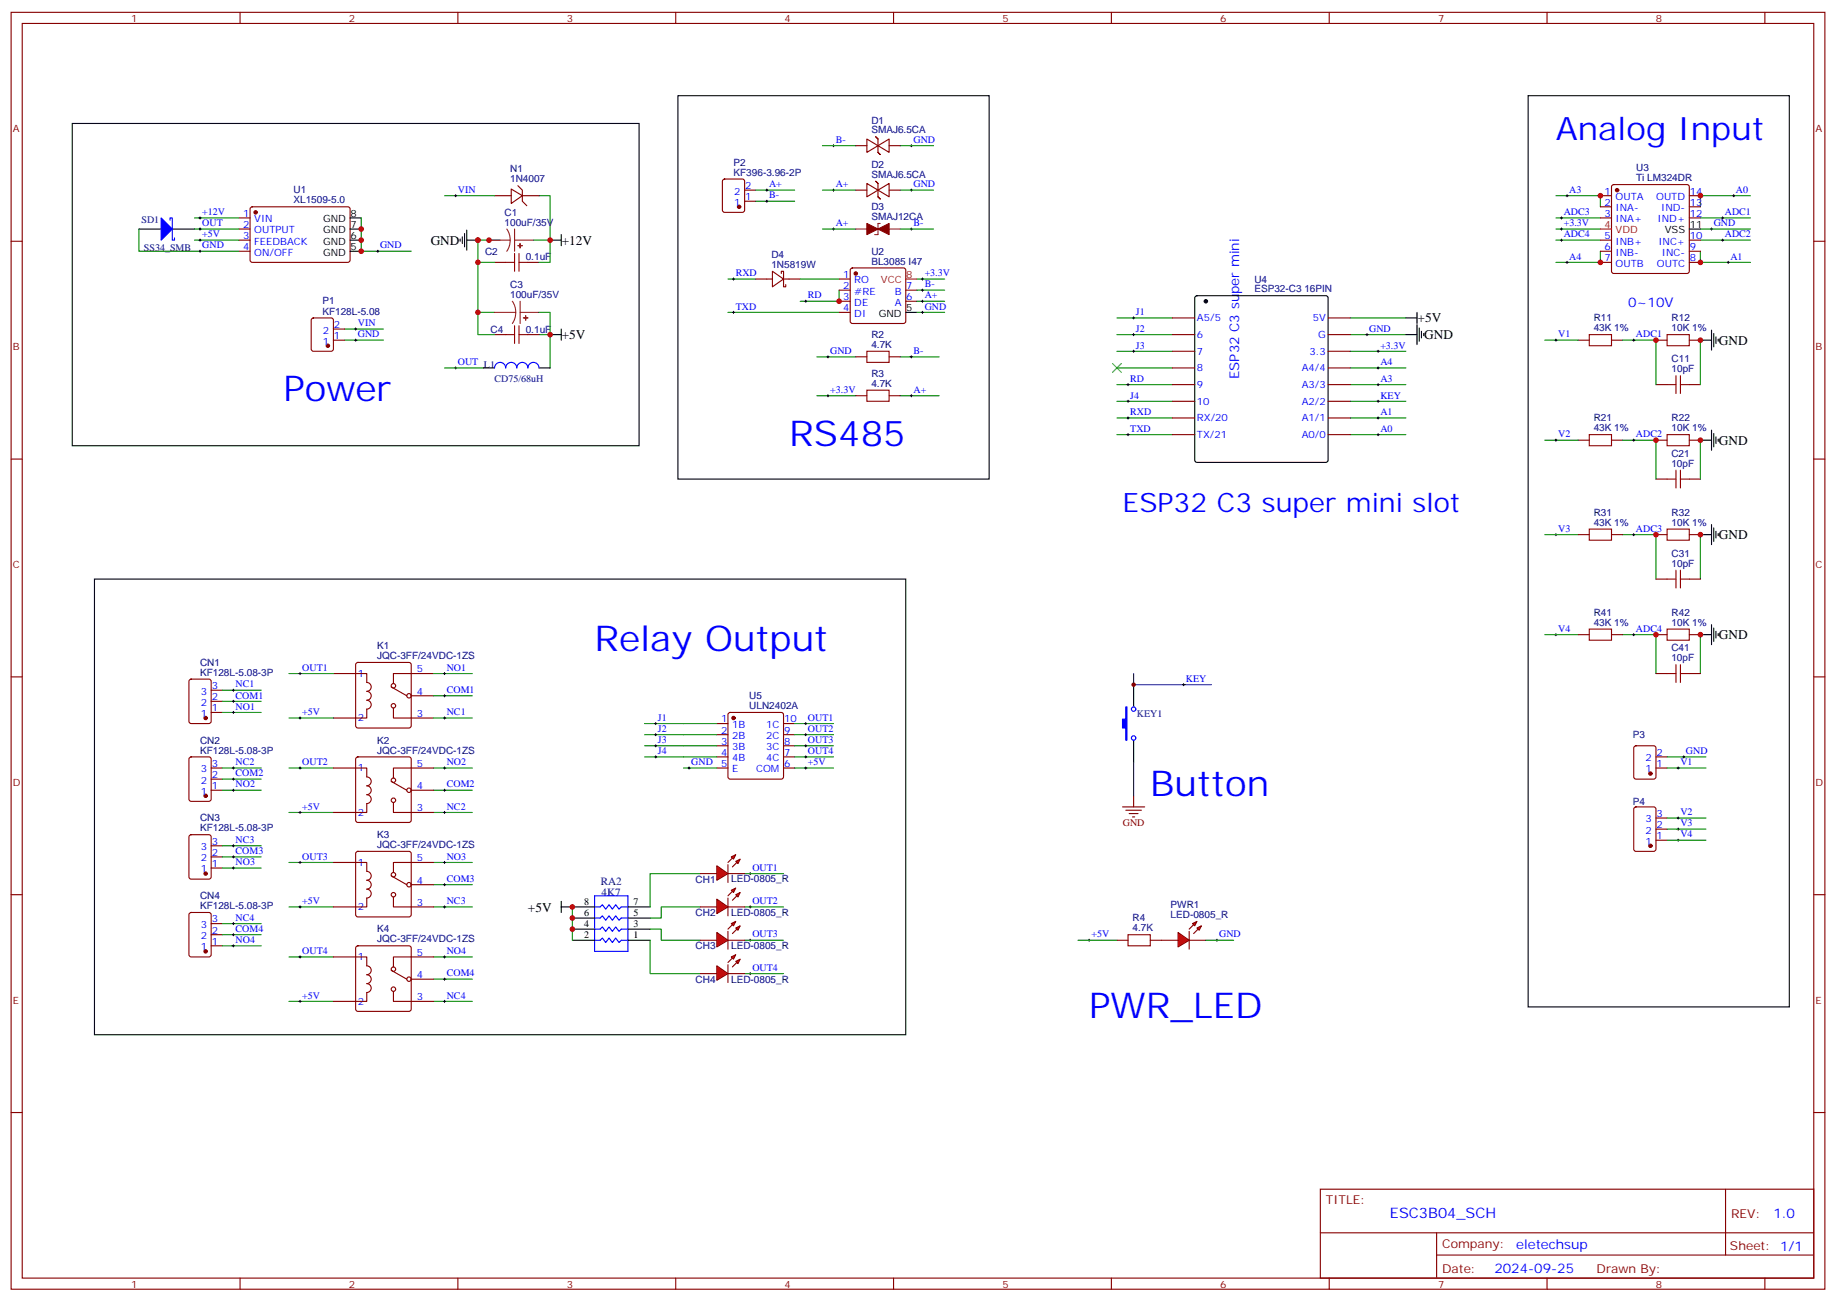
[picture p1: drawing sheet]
<svg xmlns="http://www.w3.org/2000/svg" width="583mm" height="413mm" viewBox="0 0 583 413" stroke-linecap="round" stroke-linejoin="round" font-family="sans-serif">
<g fill="none" stroke="#008700" stroke-width=".35">
<path d="M261.1 46.2h10.5M285.8 46.2h10.5M239.9 60.4h12.3M239.9 63.9h12.3M261.1 60.4h10.5M261.1 72.7h10.5M285.8 60.4h10.5M285.8 72.7h10.5M493.9 62.1h14.1v3.6M493.9 72.7h14.1M493.9 76.2h14.1M493.9 69.2h14.1"/>
<path d="M508 79.8v3.5h-14.1M539.8 79.8v3.5h15.8M539.8 72.7h15.8M539.8 76.2h15.8M539.8 69.2h15.8M555.6 62.1h-15.8v3.6M231.1 99.2h35.2M231.1 88.6h8.8M254 88.6h12.3M266.3 92.1v3.5h-12.3M291 88.6h8.9M291 99.2h8.9"/>
<path d="M291 92.1h8.9M291 95.6h8.9M259.3 113.3h12.3M285.8 113.3h12.3M490.4 108h10.5M515.1 108h10.5v14.1M539.8 108v14.1M259.3 125.6h12.3M285.8 125.6h12.3M490.4 139.7h10.5M515.1 139.7h10.5v12.4M539.8 139.7v12.4"/>
<path d="M490.4 169.7h10.5M515.1 169.7h10.5v14.1M539.8 169.7v14.1M70.6 219.1h12.3M91.7 213.8h14.1M137.6 213.8h12.3M490.4 201.5h10.5M515.1 201.5h10.5v12.3M539.8 201.5v12.3M70.6 222.6h12.3M70.6 226.2h12.3M91.7 227.9h14.1"/>
<path d="M137.6 220.9h12.3M137.6 227.9h12.3M204.6 229.7h22.9M204.6 233.2h22.9M204.6 236.7h22.9M252.2 229.7h12.4M252.2 233.2h12.4M252.2 236.7h12.4M70.6 243.8h12.3M70.6 250.9h12.3M70.6 247.3h12.3M91.7 243.8h14.1"/>
<path d="M91.7 257.9h14.1M137.6 243.8h12.3M137.6 257.9h12.3M137.6 250.9h12.3M204.6 240.3h22.9M217 243.8h10.5M252.2 240.3h12.4M252.2 243.8h12.4M529.2 259.7h12.3M529.2 240.3h12.3M529.2 243.8h12.3M70.6 275.6h12.3"/>
<path d="M70.6 272h12.3M70.6 268.5h12.3M91.7 273.8h14.1M137.6 273.8h12.3M529.2 263.2h12.3M70.6 296.7h12.3M70.6 293.2h12.3M91.7 287.9h14.1M137.6 287.9h12.3M137.6 280.8h12.3M70.6 300.2h12.3M91.7 317.9h14.1"/>
<path d="M91.7 303.8h14.1M137.6 317.9h12.3M137.6 303.8h12.3M137.6 310.8h12.3"/>
</g>
<g fill="none" stroke="#870000" stroke-width=".35">
<path d="M3.5 3.9h575.8v405.4h-575.8zM7.1 7.4h568.6v398.3h-568.6zM76.2 3.9v3.5M145.3 3.9v3.5M214.5 3.9v3.5M283.6 3.9v3.5M352.8 3.9v3.5M421.9 3.9v3.5M491.1 3.9v3.5M560.2 3.9v3.5M229.5 57l.5-.2h5.7l.6 .5 .1 9.4-.5 .7h-5.9l-.6-.4-.1-9.5zM271.6 46.2h3.6"/>
<path d="M275.2 58.2l3.5 2.2-3.5 2.1zM275.2 44.1l3.5 2.1-3.5 2.2zM278.7 46.2l3.5-2.1v4.3zM278.7 58.2l-.7-.7 .7 .7M278.7 44.1l-.7-.7 .7 .7M278.7 48.4l.7 .7-.7-.7M278.7 44.1v4.3M278.7 58.2v4.3M282.2 46.2h3.6M511.8 58.8l.4-.2h23.3l.5 .2 .2 .5v26.8l-.2 .5-.5 .2h-23.3l-.5-.2-.2-.5v-26.8zM3.5 76.6h3.6M236.4 63.9h3.5"/>
<path d="M236.4 60.4h3.5M271.6 60.4h3.6M278.7 60.4l3.5-2.2v4.3zM278.7 62.5l.7 .7-.7-.7M282.2 60.4h3.6M508 62.1h3.5M508 65.7h3.5M508 69.2h3.5M508 76.2h3.5M508 79.8h3.5M536.2 62.1h3.6M536.2 65.7h3.6"/>
<path d="M536.2 69.2h3.6M536.2 76.2h3.6M536.2 79.8h3.6M575.7 76.6h3.6M239.9 88.6h5.3M245.2 86.1l3.5 2.5-3.5 2.5zM248 86.8v-.7h.7v5h.7v-.8M248.7 88.6h5.3M266.3 88.6h3.6M266.3 92.1h3.6M266.3 95.6h3.6M266.3 99.2h3.6"/>
<path d="M270.1 85.3l.5-.2h16.2l.5 .2 .2 .5v16.2l-.2 .5-.5 .2h-16.2l-.5-.2-.2-.5v-16.2zM287.5 92.1h3.5M287.5 95.6h3.5M508 83.3h3.5M536.2 83.3h3.6M271.6 113.3h3.6M282.2 113.3h3.6M500.9 108h3.6M511.5 108h3.6M525.6 108h3.6M536.2 108h3.6M271.6 125.6h3.6"/>
<path d="M282.2 125.6h3.6M500.9 139.7h3.6M511.5 139.7h3.6M525.6 122.1h3.6M525.6 139.7h3.6M536.2 122.1h3.6M536.2 139.7h3.6M3.5 145.7h3.6M525.6 152.1h3.6M536.2 152.1h3.6M575.7 145.7h3.6M500.9 169.7h3.6"/>
<path d="M511.5 169.7h3.6M525.6 169.7h3.6M536.2 169.7h3.6M525.6 183.8h3.6M536.2 183.8h3.6M3.5 214.9h3.6M60.2 215.8l.5-.2h5.6l.7 .4v13l-.4 .6-5.9 .1-.7-.5v-12.9zM67 219.1h3.6M105.8 213.8h10.6v2.8a1.41 1.41 0 0 1 1.4 1.5 1.41 1.41 0 0 1-1.4 1.4 1.41 1.41 0 0 1 1.4 1.4 1.41 1.41 0 0 1-1.4 1.4 1.41 1.41 0 0 1 1.4 1.4 1.41 1.41 0 0 1-1.4 1.4v2.8h-10.6M113.1 210.5l.5-.2h16.2l.5 .2 .2 .5v19.4l-.2 .5-.5 .2h-16.2l-.5-.2-.2-.5v-19.4zM124.2 218.1l4.9 2.8M137.6 213.8h-12.7v3.2"/>
<path d="M500.9 201.5h3.6M511.5 201.5h3.6M525.6 201.5h3.6M525.6 213.8h3.6M536.2 201.5h3.6M536.2 213.8h3.6M575.7 214.9h3.6M67 226.2h3.6M67 222.6h3.6M124.9 224.8v3.1h12.7M130.5 220.9h7.1M227.5 229.7h3.6"/>
<path d="M227.5 233.2h3.6M227.5 236.7h3.6M231.3 226.4l.5-.2h16.2l.5 .2 .2 .5v19.7l-.2 .5-.5 .2h-16.2l-.5-.2-.2-.5v-19.7zM248.7 229.7h3.5M248.7 233.2h3.5M248.7 236.7h3.5M518.8 237l.5-.3h5.6l.7 .5v9.4l-.4 .7h-5.9l-.7-.4v-9.4zM60.2 240.5l.5-.2h5.6l.7 .4v13l-.4 .6-5.9 .1-.7-.5v-12.9zM67 243.8h3.6M67 250.9h3.6M67 247.3h3.6M105.8 243.8h10.6v2.8a1.41 1.41 0 0 1 1.4 1.4 1.41 1.41 0 0 1-1.4 1.4 1.41 1.41 0 0 1 1.4 1.5 1.41 1.41 0 0 1-1.4 1.4 1.41 1.41 0 0 1 1.4 1.4 1.41 1.41 0 0 1-1.4 1.4v2.8h-10.6"/>
<path d="M113.1 240.5l.5-.2h16.2l.5 .2 .2 .5v19.4l-.2 .5-.5 .2h-16.2l-.5-.2-.2-.5v-19.4zM124.2 248l4.9 2.9M124.9 254.7v3.2h12.7M130.5 250.9h7.1M137.6 243.8h-12.7v3.2M227.5 243.8h3.6M227.5 240.3h3.6M248.7 243.8h3.5M248.7 240.3h3.5M525.6 243.8h3.6M525.6 240.3h3.6M60.2 265.2l.5-.2h5.6l.7 .4v13l-.4 .6-5.9 .1-.7-.5v-12.9z"/>
<path d="M67 275.6h3.6M67 272h3.6M67 268.5h3.6M105.8 273.8h10.6v2.8a1.41 1.41 0 0 1 1.4 1.4 1.41 1.41 0 0 1-1.4 1.4 1.41 1.41 0 0 1 1.4 1.4 1.41 1.41 0 0 1-1.4 1.5 1.41 1.41 0 0 1 1.4 1.4 1.41 1.41 0 0 1-1.4 1.4v2.8h-10.6M113.1 270.5l.5-.2h16.2l.5 .2 .2 .5v19.4l-.2 .5-.5 .2h-16.2l-.5-.3-.2-.4v-19.4zM124.2 278l4.9 2.8M137.6 273.8h-12.7v3.2M3.5 284h3.6M60.2 289.9l.5-.2h5.6l.7 .4v13l-.4 .6-5.9 .1-.7-.5v-12.9zM67 296.7h3.6M67 293.2h3.6M124.9 284.7v3.2h12.7"/>
<path d="M130.5 280.8h7.1M354.5 298.5h3.6M365.1 298.5h3.6M575.7 284h3.6M67 300.2h3.6M105.8 303.8h10.6v2.8a1.41 1.41 0 0 1 1.4 1.4 1.41 1.41 0 0 1-1.4 1.4 1.41 1.41 0 0 1 1.4 1.4 1.41 1.41 0 0 1-1.4 1.4 1.41 1.41 0 0 1 1.4 1.5 1.41 1.41 0 0 1-1.4 1.4v2.8h-10.6M113.1 300.5l.5-.3h16.2l.5 .3 .2 .5v19.4l-.2 .5-.5 .2h-16.2l-.5-.3-.2-.4v-19.4zM124.2 308l4.9 2.8M124.9 314.7v3.2h12.7M130.5 310.8h7.1M137.6 303.8h-12.7v3.2M3.5 353.2h3.6"/>
<path d="M575.7 353.2h3.6M419.1 377.5h156.6v28.2h-156.6zM547.7 377.5v20.9M419.1 391.4h156.5M456 398.4h119.6M456 391.4v14.1M76.2 405.7v3.6M145.3 405.7v3.6M214.5 405.7v3.6M283.6 405.7v3.6M352.8 405.7v3.6M421.9 405.7v3.6"/>
<path d="M491.1 405.7v3.6M560.2 405.7v3.6"/>
<circle cx="124.9" cy="217.7" r=".71"/>
<circle cx="124.9" cy="224" r=".71"/>
<circle cx="129.8" cy="220.9" r=".71"/>
<circle cx="124.9" cy="254" r=".71"/>
<circle cx="124.9" cy="247.7" r=".71"/>
<circle cx="129.8" cy="250.9" r=".71"/>
<circle cx="124.9" cy="277.7" r=".71"/>
<circle cx="124.9" cy="284" r=".71"/>
<circle cx="129.8" cy="280.8" r=".71"/>
<circle cx="124.9" cy="307.7" r=".71"/>
<circle cx="124.9" cy="314" r=".71"/>
<circle cx="129.8" cy="310.8" r=".71"/>
</g>
<g fill="#870000" stroke="#870000" stroke-width=".35">
<path d="M278.7 72.7l3.5-1.8v3.6z"/>
<path d="M275.2 70.9l3.5 1.8-3.5 1.8z"/>
<circle cx="234.6" cy="65.7" r=".53"/>
<circle cx="271.6" cy="86.8" r=".53"/>
<circle cx="523.9" cy="245.6" r=".53"/>
<circle cx="513.3" cy="60.4" r=".53"/>
<circle cx="65.3" cy="302" r=".53"/>
<circle cx="65.3" cy="277.3" r=".53"/>
<circle cx="65.3" cy="252.6" r=".53"/>
<circle cx="65.3" cy="227.9" r=".53"/>
<circle cx="232.8" cy="227.9" r=".53"/>
</g>
<g fill="none" stroke="#000" stroke-width=".32">
<path d="M264.2 46.2h.7M264.6 45.9v.7M288.9 46.2h.7M289.3 45.9v.7M243.1 60.4h.7M243.1 63.9h.7M243.4 60v.7M243.4 63.5v.7M264.2 60.4h.7M264.2 72.7h.7M264.6 60v.7M264.6 72.4v.7"/>
<path d="M288.9 60.4h.7M288.9 72.7h.7M289.3 60v.7M289.3 72.4v.7M495.3 72.7h.7M495.7 72.4v.7M542.9 72.7h.7M543.3 72.4v.7M232.5 88.6h.7M232.5 99.2h.7M232.8 88.2v.7M232.8 98.8v.7"/>
<path d="M255.4 95.6h.7M255.8 95.3v.7M292.5 88.6h.7M292.5 99.2h.7M292.5 95.6h.7M292.5 92.1h.7M292.8 88.2v.7M292.8 91.8v.7M292.8 95.3v.7M292.8 98.8v.7M262.5 113.3h.7M262.8 112.9v.7"/>
<path d="M288.9 113.3h.7M289.3 112.9v.7M493.5 108h.7M493.9 107.6v.7M262.5 125.6h.7M262.8 125.3v.7M288.9 125.6h.7M289.3 125.3v.7M493.5 139.7h.7M493.9 139.4v.7M493.5 169.7h.7M493.9 169.4v.7"/>
<path d="M73.7 219.1h.7M74.1 218.8v.7M94.9 213.8h.7M95.2 213.5v.7M140.8 213.8h.7M141.1 213.5v.7M493.5 201.5h.7M493.9 201.1v.7M518.2 201.5h.7M518.6 201.1v.7M73.7 222.6h.7M73.7 226.2h.7"/>
<path d="M74.1 222.3v.7M74.1 225.8v.7M94.9 227.9h.7M95.2 227.6v.7M140.8 220.9h.7M140.8 227.9h.7M141.1 220.5v.7M141.1 227.6v.7M207.8 229.7h.7M207.8 233.2h.7M207.8 236.7h.7M208.1 229.3v.7"/>
<path d="M208.1 232.9v.7M208.1 236.4v.7M208.1 239.9v.7M255.4 229.7h.7M255.4 233.2h.7M255.4 236.7h.7M255.8 229.3v.7M255.8 232.9v.7M255.8 236.4v.7M255.8 239.9v.7M534.5 239.9v.7M73.7 243.8h.7"/>
<path d="M73.7 250.9h.7M73.7 247.3h.7M74.1 243.5v.7M74.1 247v.7M74.1 250.5v.7M94.9 243.8h.7M94.9 257.9h.7M95.2 243.5v.7M95.2 257.6v.7M140.8 243.8h.7M140.8 250.9h.7M140.8 257.9h.7"/>
<path d="M141.1 243.5v.7M141.1 250.5v.7M141.1 257.6v.7M207.8 240.3h.7M218.4 243.8h.7M218.7 243.5v.7M255.4 240.3h.7M532.3 243.8h.7M532.3 259.7h.7M532.7 243.5v.7M532.7 259.3v.7M534.1 240.3h.7"/>
<path d="M73.7 272h.7M73.7 268.5h.7M73.7 275.6h.7M74.1 268.1v.8M74.1 271.7v.7M74.1 275.2v.7M94.9 273.8h.7M95.2 273.4v.7M140.8 273.8h.7M141.1 273.4v.7M532.3 266.7h.7M532.3 263.2h.7"/>
<path d="M532.7 262.9v.7M532.7 266.4v.7M73.7 296.7h.7M73.7 293.2h.7M74.1 292.8v.7M74.1 296.4v.7M74.1 299.9v.7M94.9 287.9h.7M95.2 287.5v.8M140.8 280.8h.7M140.8 287.9h.7M141.1 280.5v.7"/>
<path d="M141.1 287.5v.8M345.4 298.5h.7M345.7 298.1v.7M385.9 298.5h.7M386.3 298.1v.7M73.7 300.2h.7M94.9 317.9h.7M94.9 303.8h.7M95.2 303.4v.7M95.2 317.5v.7M140.8 310.8h.7M140.8 317.9h.7"/>
<path d="M140.8 303.8h.7M141.1 303.4v.7M141.1 310.5v.7M141.1 317.5v.7"/>
</g>
<path d="M271.6 72.7h14.2M279.4 70.9h-.7v3.6h-1.1" fill="none" stroke="#8c2424" stroke-width=".35"/>
<g fill="none" stroke="#000" stroke-width=".35">
<path d="M215.2 30.4h98.8v121.7h-98.8zM485.1 30.4h82.9v289.3h-82.9zM536.2 72.7h3.6M287.5 99.2h3.5M539.8 108h3.5M543.3 104.8v6.4M544 105.9v4.2M544.7 106.9v2.1M545.4 107.6v.7M539.8 139.7h3.5M543.3 136.6v6.3M544 137.6v4.3"/>
<path d="M544.7 138.7v2.1M545.4 139.4v.7M539.8 169.7h3.5M543.3 166.5v6.4M544 167.6v4.2M544.7 168.7v2.1M545.4 169.4v.7M30 183.8h257.5v144.7h-257.5zM543.3 198.3v6.3M544 199.4v4.2M539.8 201.5h3.5M544.7 200.4v2.1"/>
<path d="M545.4 201.1v.7"/>
</g>
<path d="M508 72.7h3.5M287.5 88.6h3.5" fill="none" stroke="#f00" stroke-width=".35"/>
<g fill="none" stroke="#a10000" stroke-width=".35">
<path d="M275.2 111.5h7v3.5h-7zM504.5 106.2h7v3.5h-7zM529.2 106.2h7v3.5h-7zM532 119.3v5.6M533.4 119.3v5.6M275.2 123.9h7v3.5h-7zM504.5 138h7v3.5h-7zM529.2 138h7v3.5h-7zM529.2 122.1h2.8M533.4 122.1h2.8M529.2 152.1h2.8M532 149.3v5.6"/>
<path d="M533.4 149.3v5.6M533.4 152.1h2.8M504.5 168h7v3.5h-7zM529.2 168h7v3.5h-7zM504.5 199.7h7v3.5h-7zM529.2 199.7h7v3.5h-7zM529.2 183.8h2.8M532 181v5.7M533.4 181v5.7M533.4 183.8h2.8M529.2 213.8h2.8M532 211v5.6"/>
<path d="M533.4 211v5.6M533.4 213.8h2.8M358.1 296.7h7v3.5h-7z"/>
</g>
<g fill="#f00" stroke="#870000" stroke-width=".35">
<path d="M373.9 296l3.6 2.5-3.6 2.1z"/>
<path d="M377.5 295.7v5.6z"/>
</g>
<g fill="#870000" stroke="#870000" stroke-width=".35">
<path d="M377.5 295l1.4-1.5z"/>
<path d="M380.3 295l-1.4 1.4z"/>
</g>
<g fill="#f00" stroke="#870000" stroke-width=".35">
<path d="M378.5 293.2l1.4-.7-.7 1.4z"/>
<path d="M379.9 294.6l1.5-.7-.8 1.4z"/>
</g>
<g fill="none" stroke="#870000" stroke-width=".35">
<path d="M164.4 58.9l1.4 1.5v3.5l1.4 1.4M75.8 69.2h3.6M75.8 72.7h3.6M75.8 76.2h3.6M75.8 79.8h3.6M79.6 65.9l.5-.2h30.6l.4 .7v16.5l-.7 .4-30.6-.1-.4-.6v-16.2zM157 62.1h5.3M162.3 60l3.5 2.1-3.5 2.5zM165.8 62.1h5.3M157 83.3h3.5M167.6 83.3h3.5M99 101.1l.5-.2h5.6l.7 .5v9.4l-.4 .7h-5.9l-.7-.4v-9.5z"/>
<path d="M105.8 108h3.6M105.8 104.5h3.6M157 106.2h3.5M167.6 106.2h3.5M372.2 106.2h7M372.2 116.8h7M372.2 111.5h7M372.2 100.9h7M421.6 106.2h7M421.6 116.8h7M421.6 111.5h7M421.6 100.9h7"/>
<path d="M372.2 138h7M372.2 132.7h7M372.2 127.4h7M372.2 122.1h7M421.6 138h7M421.6 132.7h7M421.6 127.4h7M421.6 122.1h7M518.8 256.4l.5-.2h5.6l.7 .4v13l-.4 .6-5.9 .1-.7-.5v-12.9zM525.6 259.7h3.6M525.6 266.7h3.6M525.6 263.2h3.6"/>
<path d="M368.7 298.5h5.2M377.5 298.5h5.3"/>
</g>
<g fill="none" stroke="#008700" stroke-width=".35">
<path d="M44.1 72.7v7.1h31.7M61.7 69.2h14.1M61.7 72.7h14.1M61.7 76.2h14.1M114.7 69.2v10.6h15.8M141.1 62.1h15.9M158.7 76.2h-7v30h5.3M169.3 76.2h5.3v7.1h-3.5M171.1 62.1h3.5v14.1M151.7 99.2h5.3M151.7 83.3h5.3M171.1 99.2h3.5v17.6"/>
<path d="M109.4 108h12.3M109.4 104.5h12.3M141.1 116.8h12.4M171.1 106.2h3.5M354.5 106.2h17.7M354.5 116.8h17.7M354.5 100.9h17.7M354.5 111.5h17.7M428.6 106.2h17.7M428.6 116.8h17.7M428.6 100.9h17.7M428.6 111.5h17.7"/>
<path d="M354.5 138h17.7M354.5 132.7h17.7M354.5 127.4h17.7M354.5 122.1h17.7M428.6 138h17.7M428.6 132.7h17.7M428.6 127.4h17.7M428.6 122.1h17.7M222.2 277.3h-15.8v10.6M236.4 277.3h12.3M529.2 266.7h12.3M181.7 287.9v10.6"/>
<path d="M206.4 298.5v10.6h15.8M206.4 295h3.5v3.5h12.3M222.2 287.9h-12.3v3.5h-3.5M236.4 298.5h12.3M236.4 287.9h12.3M342.2 298.5h12.3M382.8 298.5h8.8M236.4 309.1h12.3"/>
</g>
<g fill="none" stroke="#000" stroke-width=".35">
<path d="M22.9 39.2h179.9v102.3h-179.9zM44.1 72.7h7.1M54.7 72.7h7M111.1 76.2h3.6M111.1 79.8h3.6M111.1 72.7h3.6M111.1 69.2h3.6M146 75.9v.7M146.8 75.2v2.1M147.5 74.1v4.3M148.2 76.2h3.5M148.2 73.1v6.3"/>
<path d="M174.6 76.2h3.6M178.2 74.5v3.5M379.5 94.1l.4-.2h41l.5 .2 .2 .5v51.5l-.3 .5-.4 .2h-41l-.5-.2-.2-.5v-51.5zM449.8 99.2v3.5M153.5 116.8h3.5M171.1 116.8h3.5M174.6 106.2h3.6M178.2 104.5v3.5M446.3 106.2h3.5M446.3 100.9h3.5M449.8 103v6.4M450.5 104.1v4.2"/>
<path d="M451.2 105.2v2.1M451.9 105.9v.7M359.8 217.3v7.1M359.8 235v7M178.2 286.1v3.6M178.2 287.9h10.5M181.7 298.5h7M181.7 295h7M181.7 291.4h7M199.3 298.5h7.1M199.3 295h7.1M199.3 291.4h7.1"/>
<path d="M199.3 287.9h7.1"/>
</g>
<g fill="#00f" stroke="#00f" stroke-width=".35">
<path d="M357.4 224.4h.3v10.6h-.3v-3.9h-1.1v-2.8h1.1z"/>
<path d="M51.2 69.2l3.5 3.5-3.5 3.5z"/>
</g>
<g fill="none" stroke="#00f" stroke-width=".35">
<path d="M54 69.9v-.7h.7v7h.7v-.7M157 116.8a1.76 1.76 0 0 1 1.7-1.8 1.76 1.76 0 0 1 1.8 1.8 1.76 1.76 0 0 1 1.8-1.8 1.76 1.76 0 0 1 1.7 1.8 1.76 1.76 0 0 1 1.8-1.8 1.76 1.76 0 0 1 1.8 1.8 1.76 1.76 0 0 1 1.7-1.8 1.76 1.76 0 0 1 1.8 1.8M188.7 298.5h1.8l.7-.7 1.1 1.4 1-1.4 1.1 1.4 1-1.4 1.1 1.4 .7-.7h2.1M188.7 295h1.8l.7-.7 1.1 1.4 1-1.4 1.1 1.4 1-1.4 1.1 1.4 .7-.7h2.1M188.7 291.4h1.8l.7-.7 1.1 1.4 1-1.4 1.1 1.4 1-1.4 1.1 1.4 .7-.7h2.1M188.7 287.9h1.8l.7-.7 1.1 1.4 1-1.4 1.1 1.4 1-1.4 1.1 1.4 .7-.7h2.1M188.7 284.4h10.6v17.6h-10.6z"/>
<circle cx="359.8" cy="234.3" r=".71"/>
<circle cx="359.8" cy="225.1" r=".71"/>
</g>
<path d="M359.8 213.8v3.5h24.7M359.8 242v10.6" fill="none" stroke="#000080" stroke-width=".35"/>
<path d="M356.3 256.2h7.1M357.4 257.2h4.9M358.4 258.3h2.8M359.5 259.3h.7M359.8 252.6v3.6" fill="none" stroke="#800000" stroke-width=".35"/>
<path d="M155.2 76.2h6.7M160.9 72.7l.8 1.7 .2 1.8M161.9 76.2l-.2 1.9-.8 1.7M163.3 76.2h6M163.3 72.7v7.1M157 99.2h6.7M162.6 95.6l.9 1.7 .2 1.9M163.7 99.2l-.3 1.8-.8 1.7M165.1 99.2h6M165.1 95.6v7.1" fill="none" stroke="#8c2424" stroke-width=".35"/>
<g fill="#8c2424" stroke="#8c2424" stroke-width=".35">
<path d="M166.8 100.2l.1 1.4z"/>
<path d="M166.2 100.9h1.4z"/>
<path d="M165.1 77.3v1.4z"/>
<path d="M164.4 78h1.4z"/>
</g>
<g fill="#870000" stroke="#870000" stroke-width=".35">
<circle cx="104.1" cy="109.7" r=".53"/>
<circle cx="81.1" cy="67.4" r=".53"/>
<circle cx="523.9" cy="268.5" r=".53"/>
</g>
<g fill="none" stroke="#000" stroke-width=".32">
<path d="M63.1 79.8h.8M63.1 72.7h.8M63.1 69.2h.8M63.1 76.2h.8M63.5 68.8v.7M63.5 72.4v.7M63.5 75.9v.7M63.5 79.4v.7M119.6 79.8h.7M119.9 79.4v.7M144.3 62.1h.7M144.6 61.8v.7"/>
<path d="M495.3 69.2h.7M495.3 76.2h.7M495.7 68.8v.7M495.7 75.9v.7M497.1 62.1h.7M497.4 61.8v.7M546.5 69.2h.7M546.5 76.2h.7M546.8 68.8v.7M546.8 75.9v.7M550 62.1h.7M550.3 61.8v.7"/>
<path d="M497.1 83.3h.7M497.4 82.9v.7M548.2 83.3h.7M548.6 82.9v.7M112.5 104.5h.7M112.5 108h.7M112.9 104.1v.7M112.9 107.6v.7M144.3 116.8h.7M144.6 116.5v.7M359.5 111.5h.7M359.5 106.2h.7"/>
<path d="M359.5 100.9h.7M359.8 100.6v.7M359.8 105.9v.7M359.8 111.2v.7M433.6 106.2h.7M433.9 105.9v.7M437.1 116.8h.7M437.1 111.5h.7M437.4 111.2v.7M437.4 116.5v.7M518.2 108h.7M518.6 107.6v.7"/>
<path d="M357.7 138h.7M357.7 132.7h.7M357.7 122.1h.7M357.7 127.4h.7M358.1 121.7v.7M358.1 127v.7M358.1 132.3v.7M358.1 137.6v.7M437.1 138h.7M437.1 132.7h.7M437.1 122.1h.7M437.1 127.4h.7"/>
<path d="M437.4 121.7v.7M437.4 127v.7M437.4 132.3v.7M437.4 137.6v.7M518.2 139.7h.7M518.6 139.4v.7M518.2 169.7h.7M518.6 169.4v.7M375.4 217.3h.7M375.7 217v.7M255.4 243.8h.7M255.8 243.5v.7"/>
<path d="M237.8 277.3h.7M238.1 277v.7M237.8 298.5h.7M237.8 287.9h.7M238.1 287.5v.8M238.1 298.1v.7M237.8 309.1h.7M238.1 308.7v.7"/>
</g>
<path d="M160.5 83.3h2.8M163.3 80.5v5.6M164.7 80.5v5.6M164.7 83.3h2.9M160.5 106.2h2.8M163.3 103.4v5.6M164.7 106.2h2.9M164.7 103.4v5.6" fill="none" stroke="#a10000" stroke-width=".35"/>
<path d="M353.1 115.4l2.9 2.8M356 115.4l-2.9 2.8" fill="none" stroke="#3c3" stroke-width=".35"/>
<circle cx="382.8" cy="95.6" r=".53" fill="#000" stroke="#000" stroke-width=".35"/>
<g fill="#f00" stroke="#870000" stroke-width=".35">
<path d="M227.5 306.6l3.6 2.5-3.6 2.1z"/>
<path d="M231.1 306.2v5.7z"/>
</g>
<g fill="#870000" stroke="#870000" stroke-width=".35">
<path d="M232.5 304.1l-1.4 1.4z"/>
<path d="M232.5 307l1.4-1.5z"/>
</g>
<g fill="#f00" stroke="#870000" stroke-width=".35">
<path d="M232.1 303.8l1.4-.7-.7 1.4z"/>
<path d="M233.5 305.2l1.4-.7-.7 1.4z"/>
</g>
<path d="M222.2 309.1h5.3M231.1 309.1h5.3" fill="none" stroke="#870000" stroke-width=".35"/>
<g fill="#f00" stroke="#870000" stroke-width=".35">
<path d="M227.5 296l3.6 2.5-3.6 2.1z"/>
<path d="M231.1 295.7v5.6z"/>
</g>
<g fill="#870000" stroke="#870000" stroke-width=".35">
<path d="M231.1 295l1.4-1.5z"/>
<path d="M232.5 296.4l1.4-1.4z"/>
</g>
<g fill="#f00" stroke="#870000" stroke-width=".35">
<path d="M232.1 293.2l1.4-.7-.7 1.4z"/>
<path d="M233.5 294.6l1.4-.7-.7 1.4z"/>
</g>
<path d="M222.2 298.5h5.3M231.1 298.5h5.3" fill="none" stroke="#870000" stroke-width=".35"/>
<g fill="#f00" stroke="#870000" stroke-width=".35">
<path d="M227.5 285.4l3.6 2.5-3.6 2.1z"/>
<path d="M231.1 285.1v5.6z"/>
</g>
<g fill="#870000" stroke="#870000" stroke-width=".35">
<path d="M231.1 284.4l1.4-1.4z"/>
<path d="M232.5 285.8l1.4-1.4z"/>
</g>
<g fill="#f00" stroke="#870000" stroke-width=".35">
<path d="M232.1 282.6l1.4-.7-.7 1.4z"/>
<path d="M233.5 284l1.4-.7-.7 1.4z"/>
</g>
<path d="M222.2 287.9h5.3M231.1 287.9h5.3" fill="none" stroke="#870000" stroke-width=".35"/>
<g fill="#f00" stroke="#870000" stroke-width=".35">
<path d="M227.5 274.8l3.6 2.5-3.6 2.1z"/>
<path d="M231.1 274.5v5.6z"/>
</g>
<g fill="#870000" stroke="#870000" stroke-width=".35">
<path d="M232.5 272.4l-1.4 1.4z"/>
<path d="M232.5 275.2l1.4-1.4z"/>
</g>
<g fill="#f00" stroke="#870000" stroke-width=".35">
<path d="M232.1 272l1.4-.7-.7 1.4z"/>
<path d="M233.5 273.4l1.4-.7-.7 1.4z"/>
</g>
<path d="M222.2 277.3h5.3M231.1 277.3h5.3" fill="none" stroke="#870000" stroke-width=".35"/>
<g fill="#c00">
<circle cx="266.3" cy="95.6" r=".88"/>
<circle cx="539.8" cy="201.5" r=".88"/>
<circle cx="525.6" cy="201.5" r=".88"/>
<circle cx="539.8" cy="169.7" r=".88"/>
<circle cx="525.6" cy="169.7" r=".88"/>
<circle cx="525.6" cy="108" r=".88"/>
<circle cx="539.8" cy="108" r=".88"/>
<circle cx="525.6" cy="139.7" r=".88"/>
<circle cx="539.8" cy="139.7" r=".88"/>
<circle cx="539.8" cy="62.1" r=".88"/>
<circle cx="508" cy="83.3" r=".88"/>
<circle cx="508" cy="62.1" r=".88"/>
<circle cx="539.8" cy="83.3" r=".88"/>
</g>
<circle cx="359.8" cy="217.3" r=".71" fill="#800000"/>
<g fill="#c00">
<circle cx="174.6" cy="106.2" r=".88"/>
<circle cx="151.7" cy="99.2" r=".88"/>
<circle cx="151.7" cy="83.3" r=".88"/>
<circle cx="151.7" cy="76.2" r=".88"/>
<circle cx="174.6" cy="76.2" r=".88"/>
<circle cx="114.7" cy="76.2" r=".88"/>
<circle cx="114.7" cy="72.7" r=".88"/>
<circle cx="114.7" cy="79.8" r=".88"/>
<circle cx="155.2" cy="76.2" r=".88"/>
<circle cx="181.7" cy="287.9" r=".88"/>
<circle cx="181.7" cy="291.4" r=".88"/>
<circle cx="181.7" cy="295" r=".88"/>
</g>
<g font-size="11.3" fill="#00f">
<text x="90" y="127.4">Power</text>
<text x="250.5" y="141.5">RS485</text>
<text x="188.7" y="206.8">Relay Output</text>
<text x="365.1" y="252.6">Button</text>
<text x="345.7" y="323.2">PWR_LED</text>
</g>
<text font-size="10.2" fill="#00f" x="493.9" y="44.5">Analog Input</text>
<text font-size="8.5" fill="#00f" x="356.3" y="162.7">ESP32 C3 super mini slot</text>
<text font-size="4.6" fill="#00f" x="441.2" y="386.5">ESC3B04_SCH</text>
<g font-size="4.2">
<text x="136.7" y="77.6">GND</text>
<text x="178.3" y="77.7">+12V</text>
<text x="178.3" y="107.7">+5V</text>
<text x="450" y="102.3">+5V</text>
<text x="452.1" y="107.6">GND</text>
<text x="545.6" y="109.4">GND</text>
<text x="545.6" y="141.2">GND</text>
<text x="545.6" y="171.2">GND</text>
<text x="545.6" y="202.9">GND</text>
<text x="167.6" y="289.7">+5V</text>
</g>
<g font-size="4.2" fill="#00f">
<text x="516.8" y="97.4">0~10V</text>
<text x="393.3" y="120.3" transform="rotate(-90 393.3 120.3)">ESP32 C3 super mini</text>
<text x="562.9" y="386.8">1.0</text>
<text x="481.3" y="396.3">eletechsup</text>
<text x="474.4" y="404.1">2024-09-25</text>
</g>
<g font-size="3.9" fill="#800">
<text x="420.9" y="382.1">TITLE:</text>
<text x="549.5" y="386.8">REV:</text>
<text x="457.8" y="396.3">Company:</text>
<text x="549.1" y="396.9">Sheet: 1/1</text>
<text x="457.8" y="404">Date:</text>
<text x="506.8" y="404.1">Drawn By:</text>
</g>
<g font-size="3.5" fill="#000080">
<text x="190.7" y="281">RA2</text>
<text x="190.9" y="284.5">4K7</text>
</g>
<g font-size="3.2" fill="#800">
<text x="41.6" y="6.9">1</text>
<text x="110.8" y="6.9">2</text>
<text x="179.9" y="6.9">3</text>
<text x="249.1" y="6.9">4</text>
<text x="318.2" y="6.9">5</text>
<text x="387.3" y="6.9">6</text>
<text x="456.5" y="6.9">7</text>
<text x="525.6" y="6.9">8</text>
<text x="4.1" y="42">A</text>
<text x="576.3" y="42">A</text>
<text x="4.1" y="111.2">B</text>
<text x="576.3" y="111.2">B</text>
<text x="4.1" y="180.3">C</text>
<text x="576.3" y="180.3">C</text>
<text x="4.1" y="249.4">D</text>
<text x="576.3" y="249.4">D</text>
<text x="4.1" y="318.6">E</text>
<text x="576.3" y="318.6">E</text>
<text x="41.6" y="408.7">1</text>
<text x="110.8" y="408.7">2</text>
<text x="179.9" y="408.7">3</text>
<text x="249.1" y="408.7">4</text>
<text x="318.2" y="408.7">5</text>
<text x="387.3" y="408.7">6</text>
<text x="456.5" y="408.7">7</text>
<text x="525.6" y="408.7">8</text>
</g>
<g font-size="3.2" fill="#000080">
<text x="276.6" y="39.3">D1</text>
<text x="276.6" y="42.4">SMAJ6.5CA</text>
<text x="232.8" y="52.5">P2</text>
<text x="276.6" y="53.4">D2</text>
<text x="161.9" y="57.9">1N4007</text>
<text x="161.9" y="54.7">N1</text>
<text x="232.8" y="55.8">KF396-3.96-2P</text>
<text x="276.6" y="56.5">SMAJ6.5CA</text>
<text x="519.4" y="57.5">Ti LM324DR</text>
<text x="519.4" y="54.4">U3</text>
<text x="93.1" y="64.5">XL1509-5.0</text>
<text x="93.1" y="61.3">U1</text>
<text x="44.9" y="70.9">SD1</text>
<text x="160.2" y="71.6">100uF/35V</text>
<text x="160.2" y="68.5">C1</text>
<text x="276.6" y="69.9">SMAJ12CA</text>
<text x="276.6" y="66.7">D3</text>
<text x="45.7" y="79.7">SS34_SMB</text>
<text x="154" y="80.9">C2</text>
<text x="166.9" y="82.7">0.1uF</text>
<text x="244.8" y="81.9">D4</text>
<text x="276.6" y="84">BL3085 I47</text>
<text x="276.6" y="80.8">U2</text>
<text x="244.8" y="85.1">1N5819W</text>
<text x="398.2" y="89.8">U4</text>
<text x="161.9" y="94.6">100uF/35V</text>
<text x="161.9" y="91.4">C3</text>
<text x="398.2" y="92.8">ESP32-C3 16PIN</text>
<text x="102.3" y="99.9">KF128L-5.08</text>
<text x="102.3" y="96.6">P1</text>
<text x="505.9" y="102">R11</text>
<text x="530.6" y="102">R12</text>
<text x="155.7" y="105.6">C4</text>
<text x="166.9" y="105.6">0.1uF</text>
<text x="276.6" y="107.3">R2</text>
<text x="505.9" y="105.2">43K 1%</text>
<text x="530.6" y="105.2">10K 1%</text>
<text x="276.6" y="110.5">4.7K</text>
<text x="276.6" y="119.6">R3</text>
<text x="530.6" y="118.2">10pF</text>
<text x="530.6" y="115">C11</text>
<text x="157" y="121.4">CD75/68uH</text>
<text x="276.6" y="122.8">4.7K</text>
<text x="505.9" y="136.9">43K 1%</text>
<text x="505.9" y="133.7">R21</text>
<text x="530.6" y="136.9">10K 1%</text>
<text x="530.6" y="133.7">R22</text>
<text x="530.5" y="148.2">10pF</text>
<text x="530.5" y="145">C21</text>
<text x="505.9" y="166.9">43K 1%</text>
<text x="505.9" y="163.7">R31</text>
<text x="530.6" y="166.9">10K 1%</text>
<text x="530.6" y="163.7">R32</text>
<text x="530.6" y="180">10pF</text>
<text x="530.6" y="176.8">C31</text>
<text x="505.9" y="195.5">R41</text>
<text x="530.6" y="195.5">R42</text>
<text x="505.9" y="198.6">43K 1%</text>
<text x="530.6" y="198.6">10K 1%</text>
<text x="119.7" y="209.2">JQC-3FF/24VDC-1ZS</text>
<text x="119.7" y="206.1">K1</text>
<text x="530.5" y="209.9">10pF</text>
<text x="530.5" y="206.8">C41</text>
<text x="63.5" y="214.5">KF128L-5.08-3P</text>
<text x="63.5" y="211.3">CN1</text>
<text x="237.8" y="221.8">U5</text>
<text x="237.8" y="225">ULN2402A</text>
<text x="360.9" y="227.6">KEY1</text>
<text x="63.5" y="239.2">KF128L-5.08-3P</text>
<text x="63.5" y="236">CN2</text>
<text x="119.7" y="239.2">JQC-3FF/24VDC-1ZS</text>
<text x="119.7" y="236">K2</text>
<text x="518.3" y="234.4">P3</text>
<text x="518.3" y="255.5">P4</text>
<text x="63.5" y="263.9">KF128L-5.08-3P</text>
<text x="63.5" y="260.7">CN3</text>
<text x="119.7" y="269.2">JQC-3FF/24VDC-1ZS</text>
<text x="119.7" y="266">K3</text>
<text x="220.8" y="280.2">CH1</text>
<text x="232.1" y="280.1">LED-0805_R</text>
<text x="63.5" y="285.4">CN4</text>
<text x="63.5" y="288.6">KF128L-5.08-3P</text>
<text x="220.8" y="290.8">CH2</text>
<text x="232.1" y="290.7">LED-0805_R</text>
<text x="359.5" y="292.5">R4</text>
<text x="371.6" y="291.4">LED-0805_R</text>
<text x="371.6" y="288.3">PWR1</text>
<text x="119.7" y="299.2">JQC-3FF/24VDC-1ZS</text>
<text x="119.7" y="296">K4</text>
<text x="359.5" y="295.7">4.7K</text>
<text x="220.8" y="301.4">CH3</text>
<text x="232.1" y="301.3">LED-0805_R</text>
<text x="220.8" y="312">CH4</text>
<text x="232.1" y="311.9">LED-0805_R</text>
</g>
<g font-size="3.2" fill="#00f">
<text x="265.3" y="45.4">B-</text>
<text x="290" y="45.4">GND</text>
<text x="244.1" y="59.5">A+</text>
<text x="265.3" y="59.5">A+</text>
<text x="290" y="59.5">GND</text>
<text x="145.3" y="61.2">VIN</text>
<text x="233" y="65.3">1</text>
<text x="233" y="61.8">2</text>
<text x="236.5" y="63.5">1</text>
<text x="236.5" y="60">2</text>
<text x="244.1" y="63">B-</text>
<text x="498.1" y="61.2">A3</text>
<text x="509.3" y="61.8">1</text>
<text x="509.3" y="65.3">2</text>
<text x="512.8" y="63.5">OUTA</text>
<text x="525.7" y="63.5">OUTD</text>
<text x="536.4" y="65.3">13</text>
<text x="536.4" y="61.8">14</text>
<text x="551" y="61.2">A0</text>
<text x="64.2" y="71.8">OUT</text>
<text x="64.2" y="68.3">+12V</text>
<text x="77.2" y="68.8">1</text>
<text x="80.7" y="70.6">VIN</text>
<text x="265.3" y="71.8">A+</text>
<text x="290" y="71.8">B-</text>
<text x="496.4" y="71.8">+3.3V</text>
<text x="496.4" y="68.3">ADC3</text>
<text x="509.3" y="68.8">3</text>
<text x="512.8" y="67.1">INA-</text>
<text x="512.8" y="70.6">INA+</text>
<text x="526.2" y="70.6">IND+</text>
<text x="527.3" y="67.1">IND-</text>
<text x="536.4" y="68.8">12</text>
<text x="544" y="71.8">GND</text>
<text x="547.5" y="68.3">ADC1</text>
<text x="64.2" y="75.4">+5V</text>
<text x="77.2" y="72.4">2</text>
<text x="77.2" y="75.9">3</text>
<text x="80.7" y="74.1">OUTPUT</text>
<text x="80.7" y="77.6">FEEDBACK</text>
<text x="496.4" y="75.4">ADC4</text>
<text x="509.3" y="75.9">5</text>
<text x="512.8" y="77.6">INB+</text>
<text x="526.4" y="77.6">INC+</text>
<text x="536.4" y="75.9">10</text>
<text x="547.5" y="75.4">ADC2</text>
<text x="64.2" y="78.9">GND</text>
<text x="77.2" y="79.4">4</text>
<text x="80.7" y="81.2">ON/OFF</text>
<text x="120.6" y="78.9">GND</text>
<text x="498.1" y="82.4">A4</text>
<text x="509.3" y="79.4">6</text>
<text x="509.3" y="82.9">7</text>
<text x="512.8" y="81.2">INB-</text>
<text x="527.6" y="81.2">INC-</text>
<text x="536.4" y="82.9">8</text>
<text x="536.4" y="79.4">9</text>
<text x="549.3" y="82.4">A1</text>
<text x="233.5" y="87.7">RXD</text>
<text x="267.7" y="88.2">1</text>
<text x="271.2" y="90">RO</text>
<text x="293.5" y="87.7">+3.3V</text>
<text x="512.8" y="84.7">OUTB</text>
<text x="525.9" y="84.7">OUTC</text>
<text x="256.5" y="94.8">RD</text>
<text x="267.7" y="91.8">2</text>
<text x="267.7" y="95.3">3</text>
<text x="271.2" y="93.5">#RE</text>
<text x="284" y="93.5">B</text>
<text x="287.7" y="95.3">6</text>
<text x="287.7" y="91.8">7</text>
<text x="293.5" y="94.8">A+</text>
<text x="293.5" y="91.2">B-</text>
<text x="233.5" y="98.3">TXD</text>
<text x="267.7" y="98.8">4</text>
<text x="271.2" y="97">DE</text>
<text x="271.2" y="100.6">DI</text>
<text x="284" y="97">A</text>
<text x="293.5" y="98.3">GND</text>
<text x="360.5" y="100">J1</text>
<text x="379.9" y="102">A5/5</text>
<text x="416.7" y="102">5V</text>
<text x="102.5" y="105.9">2</text>
<text x="106" y="107.6">1</text>
<text x="106" y="104.1">2</text>
<text x="113.6" y="103.6">VIN</text>
<text x="113.6" y="107.1">GND</text>
<text x="360.5" y="105.3">J2</text>
<text x="379.9" y="107.3">6</text>
<text x="418.4" y="107.3">G</text>
<text x="434.6" y="105.3">GND</text>
<text x="494.6" y="107.1">V1</text>
<text x="519.3" y="107.1">ADC1</text>
<text x="102.5" y="109.4">1</text>
<text x="263.5" y="112.4">GND</text>
<text x="290" y="112.4">B-</text>
<text x="360.5" y="110.6">J3</text>
<text x="379.9" y="112.6">7</text>
<text x="415.7" y="112.6">3.3</text>
<text x="438.1" y="110.6">+3.3V</text>
<text x="145.3" y="115.9">OUT L1</text>
<text x="379.9" y="117.9">8</text>
<text x="413.2" y="117.9">A4/4</text>
<text x="438.1" y="115.9">A4</text>
<text x="263.5" y="124.7">+3.3V</text>
<text x="290" y="124.7">A+</text>
<text x="358.8" y="121.2">RD</text>
<text x="379.9" y="123.2">9</text>
<text x="413.2" y="123.2">A3/3</text>
<text x="438.1" y="121.2">A3</text>
<text x="358.8" y="126.5">J4</text>
<text x="358.8" y="131.8">RXD</text>
<text x="379.9" y="128.4">10</text>
<text x="413.2" y="128.4">A2/2</text>
<text x="438.1" y="131.8">A1</text>
<text x="438.1" y="126.5">KEY</text>
<text x="358.8" y="137.1">TXD</text>
<text x="379.9" y="133.7">RX/20</text>
<text x="413.2" y="133.7">A1/1</text>
<text x="438.1" y="137.1">A0</text>
<text x="379.9" y="139">TX/21</text>
<text x="413.2" y="139">A0/0</text>
<text x="494.6" y="138.9">V2</text>
<text x="519.3" y="138.9">ADC2</text>
<text x="494.6" y="168.8">V3</text>
<text x="519.3" y="168.8">ADC3</text>
<text x="494.6" y="200.6">V4</text>
<text x="519.3" y="200.6">ADC4</text>
<text x="96" y="212.9">OUT1</text>
<text x="113.6" y="214.9">1</text>
<text x="132.3" y="213.5">5</text>
<text x="141.8" y="212.9">NO1</text>
<text x="63.7" y="220.5">3</text>
<text x="67.2" y="218.8">3</text>
<text x="74.8" y="221.8">COM1</text>
<text x="74.8" y="218.2">NC1</text>
<text x="132.3" y="220.5">4</text>
<text x="141.8" y="220">COM1</text>
<text x="376.4" y="216.5">KEY</text>
<text x="63.7" y="227.6">1</text>
<text x="63.7" y="224">2</text>
<text x="67.2" y="225.8">1</text>
<text x="67.2" y="222.3">2</text>
<text x="74.8" y="225.3">NO1</text>
<text x="96" y="227">+5V</text>
<text x="132.3" y="227.6">3</text>
<text x="141.8" y="227">NC1</text>
<text x="113.6" y="229">2</text>
<text x="208.8" y="228.8">J1</text>
<text x="208.8" y="232.3">J2</text>
<text x="228.9" y="229.3">1</text>
<text x="228.9" y="232.9">2</text>
<text x="232.4" y="231.1">1B</text>
<text x="243.2" y="231.1">1C</text>
<text x="248.9" y="232.9">9</text>
<text x="248.9" y="229.3">10</text>
<text x="256.5" y="228.8">OUT1</text>
<text x="256.5" y="232.3">OUT2</text>
<text x="208.8" y="235.9">J3</text>
<text x="208.8" y="239.4">J4</text>
<text x="228.9" y="236.4">3</text>
<text x="228.9" y="239.9">4</text>
<text x="232.4" y="234.6">2B</text>
<text x="232.4" y="238.2">3B</text>
<text x="243.2" y="238.2">3C</text>
<text x="243.2" y="234.6">2C</text>
<text x="248.9" y="239.9">7</text>
<text x="248.9" y="236.4">8</text>
<text x="256.5" y="235.9">OUT3</text>
<text x="256.5" y="239.4">OUT4</text>
<text x="525.8" y="239.9">2</text>
<text x="535.2" y="239.4">GND</text>
<text x="63.7" y="245.2">3</text>
<text x="67.2" y="243.5">3</text>
<text x="74.8" y="242.9">NC2</text>
<text x="96" y="242.9">OUT2</text>
<text x="113.6" y="244.9">1</text>
<text x="132.3" y="243.5">5</text>
<text x="141.8" y="242.9">NO2</text>
<text x="219.4" y="242.9">GND</text>
<text x="228.9" y="243.5">5</text>
<text x="232.4" y="241.7">4B</text>
<text x="232.4" y="245.2">E</text>
<text x="240" y="245.2">COM</text>
<text x="243.2" y="241.7">4C</text>
<text x="248.9" y="243.5">6</text>
<text x="256.5" y="242.9">+5V</text>
<text x="522.3" y="245.2">1</text>
<text x="522.3" y="241.7">2</text>
<text x="525.8" y="243.5">1</text>
<text x="533.4" y="242.9">V1</text>
<text x="63.7" y="248.7">2</text>
<text x="67.2" y="250.5">1</text>
<text x="67.2" y="247">2</text>
<text x="74.8" y="246.5">COM2</text>
<text x="74.8" y="250">NO2</text>
<text x="132.3" y="250.5">4</text>
<text x="141.8" y="250">COM2</text>
<text x="63.7" y="252.3">1</text>
<text x="96" y="257">+5V</text>
<text x="132.3" y="257.6">3</text>
<text x="141.8" y="257">NC2</text>
<text x="113.6" y="259">2</text>
<text x="522.3" y="261.1">3</text>
<text x="525.8" y="262.9">2</text>
<text x="525.8" y="259.3">3</text>
<text x="533.4" y="262.3">V3</text>
<text x="533.4" y="258.8">V2</text>
<text x="63.7" y="269.9">3</text>
<text x="67.2" y="268.1">3</text>
<text x="74.8" y="267.6">NC3</text>
<text x="522.3" y="268.1">1</text>
<text x="522.3" y="264.6">2</text>
<text x="525.8" y="266.4">1</text>
<text x="533.4" y="265.9">V4</text>
<text x="63.7" y="273.4">2</text>
<text x="67.2" y="275.2">1</text>
<text x="67.2" y="271.7">2</text>
<text x="74.8" y="271.1">COM3</text>
<text x="74.8" y="274.7">NO3</text>
<text x="96" y="272.9">OUT3</text>
<text x="113.6" y="274.8">1</text>
<text x="132.3" y="273.4">5</text>
<text x="141.8" y="272.9">NO3</text>
<text x="63.7" y="277">1</text>
<text x="132.3" y="280.5">4</text>
<text x="141.8" y="280">COM3</text>
<text x="238.8" y="276.4">OUT1</text>
<text x="96" y="287">+5V</text>
<text x="132.3" y="287.5">3</text>
<text x="141.8" y="287">NC3</text>
<text x="238.8" y="287">OUT2</text>
<text x="67.2" y="292.8">3</text>
<text x="74.8" y="292.3">NC4</text>
<text x="113.6" y="289">2</text>
<text x="63.7" y="298.1">2</text>
<text x="63.7" y="294.6">3</text>
<text x="67.2" y="299.9">1</text>
<text x="67.2" y="296.4">2</text>
<text x="74.8" y="295.8">COM4</text>
<text x="74.8" y="299.4">NO4</text>
<text x="238.8" y="297.6">OUT3</text>
<text x="346.4" y="297.6">+5V</text>
<text x="387" y="297.6">GND</text>
<text x="63.7" y="301.7">1</text>
<text x="96" y="302.9">OUT4</text>
<text x="113.6" y="304.8">1</text>
<text x="132.3" y="303.4">5</text>
<text x="141.8" y="302.9">NO4</text>
<text x="132.3" y="310.5">4</text>
<text x="141.8" y="310">COM4</text>
<text x="238.8" y="308.2">OUT4</text>
<text x="96" y="317">+5V</text>
<text x="132.3" y="317.5">3</text>
<text x="141.8" y="317">NC4</text>
<text x="113.6" y="318.9">2</text>
</g>
<g font-size="3.2">
<text x="102.5" y="70.6">GND</text>
<text x="111.3" y="68.8">8</text>
<text x="102.5" y="77.6">GND</text>
<text x="102.5" y="74.1">GND</text>
<text x="111.3" y="75.9">6</text>
<text x="111.3" y="72.4">7</text>
<text x="528.4" y="74.1">VSS</text>
<text x="536.4" y="72.4">11</text>
<text x="102.5" y="81.2">GND</text>
<text x="111.3" y="79.4">5</text>
<text x="278.9" y="100.6">GND</text>
<text x="287.7" y="98.8">5</text>
<text x="185.4" y="287.2">8</text>
<text x="201.1" y="287.2">7</text>
<text x="185.4" y="290.7">6</text>
<text x="201.1" y="290.7">5</text>
<text x="185.4" y="297.8">2</text>
<text x="185.4" y="294.3">4</text>
<text x="201.1" y="297.8">1</text>
<text x="201.1" y="294.3">3</text>
</g>
<g font-size="3.2" fill="#f00">
<text x="509.3" y="72.4">4</text>
<text x="512.8" y="74.1">VDD</text>
<text x="279.6" y="90">VCC</text>
<text x="287.7" y="88.2">8</text>
</g>
<text font-size="3.2" fill="#800000" x="356.4" y="262.2">GND</text>
</svg>
